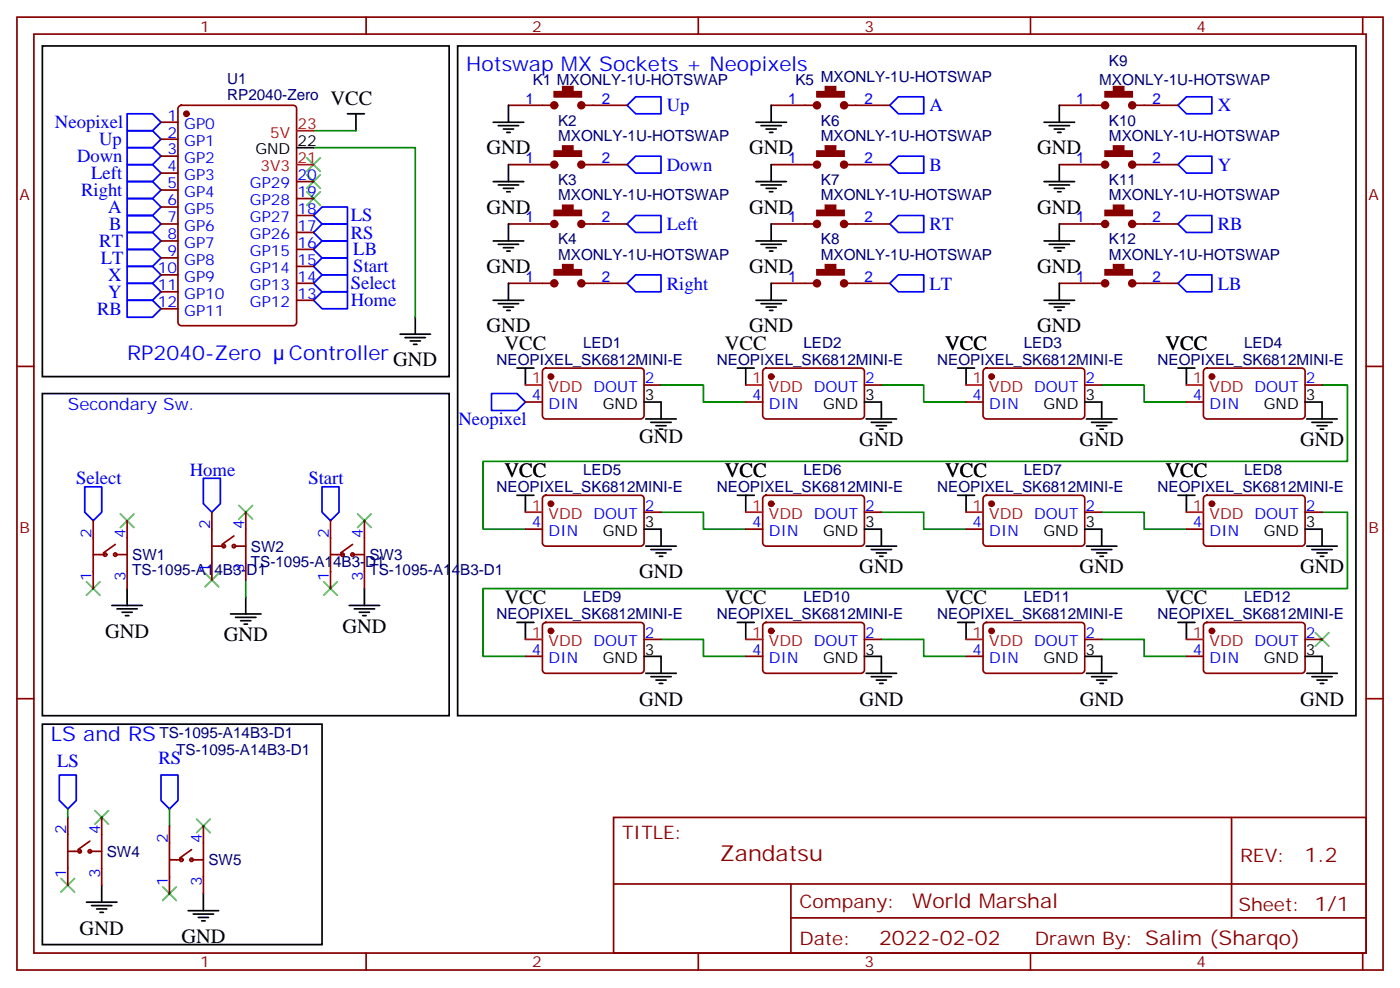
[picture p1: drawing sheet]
<svg xmlns="http://www.w3.org/2000/svg" width="291mm" height="206mm" viewBox="0 0 291 206" stroke-linecap="round" stroke-linejoin="round" font-family="sans-serif">
<g fill="none" stroke="#870000" stroke-width=".35">
<path d="M3.5 3.6h284.4v198.2h-284.4zM7.1 7.1h277.2v191.2h-277.2zM76.2 3.6v3.5M145.3 3.6v3.5M214.5 3.6v3.5M283.6 3.6v3.5M33.5 25.4h3.5M33.5 29h3.5M33.5 32.5h3.5M33.5 36h3.5M33.5 39.5h3.5M37.3 22.1l.4-.2h23.3a.71 .71 0 0 1 .7 .7v44.5a.76 .76 0 0 1-.7 .7h-23.3a.76 .76 0 0 1-.7-.7v-44.5z"/>
<path d="M61.7 37.8h3.6M105.8 21.9h9.6M105.8 34.3h9.6M121 21.9h9.5M121 34.3h9.5M160.5 21.9h9.5M160.5 34.3h9.5M175.7 21.9h9.5M175.7 34.3h9.5M220.5 21.9h9.5M220.5 34.3h9.5M235.7 21.9h9.5"/>
<path d="M235.7 34.3h9.5M33.5 46.6h3.5M33.5 43.1h3.5M33.5 50.1h3.5M33.5 53.7h3.5M33.5 57.2h3.5M61.7 58.9h3.6M61.7 55.4h3.6M61.7 51.9h3.6M61.7 48.4h3.6M61.7 44.8h3.6M61.7 41.3h3.6"/>
<path d="M105.8 46.6h9.6M105.8 58.9h9.6M121 46.6h9.5M121 58.9h9.5M160.5 46.6h9.5M160.5 58.9h9.5M175.7 46.6h9.5M175.7 58.9h9.5M220.5 46.6h9.5M220.5 58.9h9.5M235.7 46.6h9.5M235.7 58.9h9.5"/>
<path d="M3.5 76.2h3.6M33.5 60.7h3.5M33.5 64.2h3.5M61.7 62.5h3.6M113.1 76.8l.5-.2h19.7a.71 .71 0 0 1 .8 .7v9.2a.76 .76 0 0 1-.8 .7h-19.7a.76 .76 0 0 1-.7-.7v-9.2zM159 76.8l.5-.2h19.7a.71 .71 0 0 1 .7 .7v9.2a.76 .76 0 0 1-.7 .7h-19.7a.76 .76 0 0 1-.8-.7v-9.2zM204.8 76.8l.5-.2h19.8a.71 .71 0 0 1 .7 .7v9.2a.76 .76 0 0 1-.7 .7h-19.8a.76 .76 0 0 1-.7-.7v-9.2zM250.7 76.8l.5-.2h19.7a.71 .71 0 0 1 .7 .7v9.2a.76 .76 0 0 1-.7 .7h-19.7a.76 .76 0 0 1-.7-.7v-9.2zM284.3 76.2h3.6M109.4 83.6h3.5M134.1 80.1h3.5M155.2 83.6h3.5"/>
<path d="M179.9 80.1h3.5M201.1 83.6h3.5M225.8 80.1h3.5M246.9 83.6h3.6M271.6 80.1h3.6M19.4 108.3v14.1M19.4 115.4h2.5M24 115.4h2.5M24 113.3l-2.5 1.7M26.5 108.3v14.1M44.1 106.6v14.1M44.1 113.6h2.5"/>
<path d="M48.7 113.6h2.5M48.7 111.5l-2.5 1.8M51.2 106.6v14.1M68.8 115.4h2.5M68.8 108.3v14.1M73.4 115.4h2.4M73.4 113.3l-2.5 1.7M75.8 108.3v14.1M109.4 110.1h3.5M113.1 103.3l.5-.3h19.7a.71 .71 0 0 1 .8 .8v9.1a.76 .76 0 0 1-.8 .7h-19.7a.76 .76 0 0 1-.7-.7v-9.1zM134.1 106.6h3.5M155.2 110.1h3.5"/>
<path d="M159 103.3l.5-.3h19.7a.71 .71 0 0 1 .7 .8v9.1a.76 .76 0 0 1-.7 .7h-19.7a.76 .76 0 0 1-.8-.7v-9.1zM179.9 106.6h3.5M201.1 110.1h3.5M204.8 103.3l.5-.3h19.8a.71 .71 0 0 1 .7 .8v9.1a.76 .76 0 0 1-.7 .7h-19.8a.76 .76 0 0 1-.7-.7v-9.1zM225.8 106.6h3.5M246.9 110.1h3.6M250.7 103.3l.5-.3h19.7a.71 .71 0 0 1 .7 .8v9.1a.76 .76 0 0 1-.7 .7h-19.7a.76 .76 0 0 1-.7-.7v-9.1zM271.6 106.6h3.6M109.4 136.6h3.5M113.1 129.7l.5-.2h19.7a.71 .71 0 0 1 .8 .7v9.2a.76 .76 0 0 1-.8 .7h-19.7a.76 .76 0 0 1-.7-.7v-9.2zM134.1 133h3.5M155.2 136.6h3.5"/>
<path d="M159 129.7l.5-.2h19.7a.71 .71 0 0 1 .7 .7v9.2a.76 .76 0 0 1-.7 .7h-19.7a.76 .76 0 0 1-.8-.7v-9.2zM179.9 133h3.5M201.1 136.6h3.5M204.8 129.7l.5-.2h19.8a.71 .71 0 0 1 .7 .7v9.2a.76 .76 0 0 1-.7 .7h-19.8a.76 .76 0 0 1-.7-.7v-9.2zM225.8 133h3.5M246.9 136.6h3.6M250.7 129.7l.5-.2h19.7a.71 .71 0 0 1 .7 .7v9.2a.76 .76 0 0 1-.7 .7h-19.7a.76 .76 0 0 1-.7-.7v-9.2zM271.6 133h3.6M3.5 145.4h3.6M284.3 145.4h3.6M14.1 170.1v14.1M14.1 177.1h2.5"/>
<path d="M18.7 177.1h2.5M18.7 175l-2.5 1.8M21.2 170.1v14.1M35.3 171.8v14.1M35.3 178.9h2.4M39.9 178.9h2.4M39.9 176.8l-2.5 1.7M42.3 171.8v14.1M127.7 170.1h156.6v28.2h-156.6zM256.3 170.1v20.9M76.2 198.3v3.5M127.7 183.9h156.5"/>
<path d="M145.3 198.3v3.5M164.6 191h119.6M164.6 183.9v14.1M214.5 198.3v3.5M283.6 198.3v3.5"/>
<circle cx="21.9" cy="115.4" r=".35"/>
<circle cx="24" cy="115.4" r=".35"/>
<circle cx="46.6" cy="113.6" r=".35"/>
<circle cx="48.7" cy="113.6" r=".35"/>
<circle cx="71.3" cy="115.4" r=".35"/>
<circle cx="73.4" cy="115.4" r=".35"/>
<circle cx="16.6" cy="177.1" r=".35"/>
<circle cx="18.7" cy="177.1" r=".35"/>
<circle cx="37.7" cy="178.9" r=".35"/>
<circle cx="39.9" cy="178.9" r=".35"/>
</g>
<g fill="none" stroke="#000" stroke-width=".35">
<path d="M8.8 9.6h84.7v68.8h-84.7zM95.2 9.6h187v139.3h-187zM61.7 30.7h3.6M72.3 23.7h3.5M74.1 23.7v3.5M102.7 25.4h6.3M102.7 37.8h6.3M103.7 26.1h4.2M103.7 38.5h4.2M104.8 26.8h2.1M104.8 39.2h2.1M105.5 27.6h.7"/>
<path d="M105.5 39.9h.7M105.8 21.9v3.5M105.8 34.3v3.5M157.3 25.4h6.4M157.3 37.8h6.4M158.4 26.1h4.2M158.4 38.5h4.2M159.5 26.8h2.1M159.5 39.2h2.1M160.2 27.6h.7M160.2 39.9h.7M160.5 21.9v3.5"/>
<path d="M160.5 34.3v3.5M217.3 25.4h6.4M217.3 37.8h6.4M218.4 26.1h4.2M218.4 38.5h4.2M219.4 26.8h2.1M219.4 39.2h2.1M220.1 27.6h.7M220.1 39.9h.7M220.5 21.9v3.5M220.5 34.3v3.5M102.7 50.1h6.3"/>
<path d="M103.7 50.8h4.2M104.8 51.5h2.1M105.5 52.2h.7M105.8 46.6v3.5M105.8 58.9v3.6M157.3 50.1h6.4M158.4 50.8h4.2M159.5 51.5h2.1M160.2 52.2h.7M160.5 46.6v3.5M160.5 58.9v3.6M217.3 50.1h6.4"/>
<path d="M218.4 50.8h4.2M219.4 51.5h2.1M220.1 52.2h.7M220.5 46.6v3.5M220.5 58.9v3.6M83.3 69.5h6.3M84.3 70.2h4.2M85.4 70.9h2.1M86.1 71.6h.7M86.4 66v3.5M102.7 62.5h6.3M103.7 63.2h4.2"/>
<path d="M104.8 63.9h2.1M105.5 64.6h.7M107.6 76.6h3.5M109.4 76.6v3.5M153.5 76.6h3.5M155.2 76.6v3.5M157.3 62.5h6.4M158.4 63.2h4.2M159.5 63.9h2.1M160.2 64.6h.7M199.3 76.6h3.5M201.1 76.6v3.5"/>
<path d="M217.3 62.5h6.4M218.4 63.2h4.2M219.4 63.9h2.1M220.1 64.6h.7M245.2 76.6h3.5M246.9 76.6v3.5M8.8 81.9h84.7v67h-84.7zM134.1 83.6h3.5v3.6M134.4 87.2h6.4M135.5 87.9h4.2M136.5 88.6h2.1M137.2 89.3h.7"/>
<path d="M179.9 83.6h3.5v3.6M180.3 87.2h6.3M181.3 87.9h4.3M182.4 88.6h2.1M183.1 89.3h.7M225.8 83.6h3.5v3.6M226.1 87.2h6.4M227.2 87.9h4.2M228.2 88.6h2.2M229 89.3h.7M271.6 83.6h3.6v3.6M272 87.2h6.3"/>
<path d="M273 87.9h4.3M274.1 88.6h2.1M274.8 89.3h.7M107.6 103h3.5M109.4 103v3.6M134.1 110.1h3.5v3.5M134.4 113.6h6.4M135.5 114.3h4.2M136.5 115h2.1M137.2 115.7h.7M153.5 103h3.5M155.2 103v3.6"/>
<path d="M179.9 110.1h3.5v3.5M180.3 113.6h6.3M181.3 114.3h4.3M182.4 115h2.1M183.1 115.7h.7M199.3 103h3.5M201.1 103v3.6M225.8 110.1h3.5v3.5M226.1 113.6h6.4M227.2 114.3h4.2M228.2 115h2.2M229 115.7h.7"/>
<path d="M245.2 103h3.5M246.9 103v3.6M271.6 110.1h3.6v3.5M272 113.6h6.3M273 114.3h4.3M274.1 115h2.1M274.8 115.7h.7M23.3 126h6.3M24.3 126.7h4.3M25.4 127.4h2.1M26.1 128.1h.7M26.5 122.4v3.6"/>
<path d="M48 127.7h6.3M49 128.4h4.3M50.1 129.2h2.1M50.8 129.9h.7M51.2 124.2v3.5M72.7 126h6.3M73.7 126.7h4.3M74.8 127.4h2.1M75.5 128.1h.7M75.8 122.4v3.6M107.6 129.5h3.5M109.4 129.5v3.5"/>
<path d="M134.1 136.6h3.5v3.5M153.5 129.5h3.5M155.2 129.5v3.5M179.9 136.6h3.5v3.5M199.3 129.5h3.5M201.1 129.5v3.5M225.8 136.6h3.5v3.5M245.2 129.5h3.5M246.9 129.5v3.5M271.6 136.6h3.6v3.5M8.8 150.7h58.2v45.8h-58.2zM134.4 140.1h6.4"/>
<path d="M135.5 140.8h4.2M136.5 141.5h2.1M137.2 142.2h.7M180.3 140.1h6.3M181.3 140.8h4.3M182.4 141.5h2.1M183.1 142.2h.7M226.1 140.1h6.4M227.2 140.8h4.2M228.2 141.5h2.2M229 142.2h.7M272 140.1h6.3"/>
<path d="M273 140.8h4.3M274.1 141.5h2.1M274.8 142.2h.7M18 187.7h6.3M19 188.4h4.3M20.1 189.1h2.1M20.8 189.8h.7M21.2 184.2v3.5M39.2 189.5h6.3M40.2 190.2h4.2M41.3 190.9h2.1M42 191.6h.7"/>
<path d="M42.3 185.9v3.6"/>
</g>
<g fill="none" stroke="#00f" stroke-width=".35">
<path d="M26.5 27.2h5.2l1.8 1.8-1.8 1.7h-5.2zM26.5 30.7h5.2l1.8 1.8-1.8 1.8h-5.2zM26.5 34.3h5.2l1.8 1.7-1.8 1.8h-5.2zM26.5 37.8h5.2l1.8 1.7-1.8 1.8h-5.2zM26.5 23.7h5.2l1.8 1.7-1.8 1.8h-5.2zM130.5 21.9l1.8-1.8h5.3v3.6h-5.3zM130.5 34.3l1.8-1.8h5.3v3.5h-5.3zM185.2 21.9l1.8-1.8h5.3v3.6h-5.3zM185.2 34.3l1.8-1.8h5.3v3.5h-5.3zM245.2 21.9l1.7-1.8h5.3v3.6h-5.3zM245.2 34.3l1.7-1.8h5.3v3.5h-5.3zM26.5 41.3h5.2l1.8 1.8-1.8 1.7h-5.2z"/>
<path d="M26.5 44.8h5.2l1.8 1.8-1.8 1.8h-5.2zM26.5 48.4h5.2l1.8 1.7-1.8 1.8h-5.2zM26.5 51.9h5.2l1.8 1.8-1.8 1.7h-5.2zM26.5 55.4h5.2l1.8 1.8-1.8 1.7h-5.2zM26.5 58.9h5.2l1.8 1.8-1.8 1.8h-5.2zM65.3 51.9l1.7-1.8h5.3v3.6h-5.3zM65.3 55.4l1.7-1.7h5.3v3.5h-5.3zM65.3 48.4l1.7-1.8h5.3v3.5h-5.3zM65.3 44.8l1.7-1.7h5.3v3.5h-5.3zM67 57.2h5.3v3.5h-5.3l-1.7-1.8zM130.5 46.6l1.8-1.8h5.3v3.6h-5.3zM132.3 57.2h5.3v3.5h-5.3l-1.8-1.8z"/>
<path d="M185.2 46.6l1.8-1.8h5.3v3.6h-5.3zM187 57.2h5.3v3.5h-5.3l-1.8-1.8zM245.2 46.6l1.7-1.8h5.3v3.6h-5.3zM245.2 58.9l1.7-1.7h5.3v3.5h-5.3zM26.5 62.5h5.2l1.8 1.7-1.8 1.8h-5.2zM65.3 62.5l1.7-1.8h5.3v3.5h-5.3zM42.3 99.5h3.6v5.3l-1.8 1.8-1.8-1.8zM102.3 81.9h5.3l1.8 1.7-1.8 1.8h-5.3zM17.6 101.3h3.6v5.3l-1.8 1.7-1.8-1.7zM67 101.3h3.6v5.3l-1.8 1.7-1.8-1.7zM12.3 161.3h3.6v5.2l-1.8 1.8-1.8-1.8zM33.5 161.3h3.5v5.2l-1.7 1.8-1.8-1.8z"/>
</g>
<g fill="#870000" stroke="#870000" stroke-width=".35">
<path d="M115.4 19.1h5.6v1h-5.6z"/>
<path d="M117.1 18h2.1v1.1h-2.1z"/>
<path d="M115.4 31.4h5.6v1.1h-5.6z"/>
<path d="M117.1 30.4h2.1v1h-2.1z"/>
<path d="M115.4 43.8h5.6v1h-5.6z"/>
<path d="M117.1 42.7h2.1v1.1h-2.1z"/>
<path d="M115.4 56.1h5.6v1.1h-5.6z"/>
<path d="M117.1 55.1h2.1v1h-2.1z"/>
<path d="M170 19.1h5.7v1h-5.7z"/>
<path d="M171.8 18h2.1v1.1h-2.1z"/>
<path d="M170 31.4h5.7v1.1h-5.7z"/>
<path d="M171.8 30.4h2.1v1h-2.1z"/>
<path d="M170 43.8h5.7v1h-5.7z"/>
<path d="M171.8 42.7h2.1v1.1h-2.1z"/>
<path d="M170 56.1h5.7v1.1h-5.7z"/>
<path d="M171.8 55.1h2.1v1h-2.1z"/>
<path d="M230 19.1h5.7v1h-5.7z"/>
<path d="M231.8 18h2.1v1.1h-2.1z"/>
<path d="M230 31.4h5.7v1.1h-5.7z"/>
<path d="M231.8 30.4h2.1v1h-2.1z"/>
<path d="M230 43.8h5.7v1h-5.7z"/>
<path d="M231.8 42.7h2.1v1.1h-2.1z"/>
<path d="M230 56.1h5.7v1.1h-5.7z"/>
<path d="M231.8 55.1h2.1v1h-2.1z"/>
<circle cx="115.4" cy="21.9" r=".71"/>
<circle cx="121" cy="21.9" r=".71"/>
<circle cx="115.4" cy="34.3" r=".71"/>
<circle cx="121" cy="34.3" r=".71"/>
<circle cx="115.4" cy="46.6" r=".71"/>
<circle cx="121" cy="46.6" r=".71"/>
<circle cx="115.4" cy="58.9" r=".71"/>
<circle cx="121" cy="58.9" r=".71"/>
<circle cx="170" cy="21.9" r=".71"/>
<circle cx="175.7" cy="21.9" r=".71"/>
<circle cx="170" cy="34.3" r=".71"/>
<circle cx="175.7" cy="34.3" r=".71"/>
<circle cx="170" cy="46.6" r=".71"/>
<circle cx="175.7" cy="46.6" r=".71"/>
<circle cx="170" cy="58.9" r=".71"/>
<circle cx="175.7" cy="58.9" r=".71"/>
<circle cx="230" cy="21.9" r=".71"/>
<circle cx="235.7" cy="21.9" r=".71"/>
<circle cx="230" cy="34.3" r=".71"/>
<circle cx="235.7" cy="34.3" r=".71"/>
<circle cx="230" cy="46.6" r=".71"/>
<circle cx="235.7" cy="46.6" r=".71"/>
<circle cx="230" cy="58.9" r=".71"/>
<circle cx="235.7" cy="58.9" r=".71"/>
<circle cx="114.7" cy="78.4" r=".53"/>
<circle cx="160.5" cy="78.4" r=".53"/>
<circle cx="206.4" cy="78.4" r=".53"/>
<circle cx="252.2" cy="78.4" r=".53"/>
<circle cx="114.7" cy="104.8" r=".53"/>
<circle cx="160.5" cy="104.8" r=".53"/>
<circle cx="206.4" cy="104.8" r=".53"/>
<circle cx="252.2" cy="104.8" r=".53"/>
<circle cx="114.7" cy="131.3" r=".53"/>
<circle cx="160.5" cy="131.3" r=".53"/>
<circle cx="206.4" cy="131.3" r=".53"/>
<circle cx="252.2" cy="131.3" r=".53"/>
<circle cx="38.8" cy="23.7" r=".53"/>
</g>
<g fill="none" stroke="#3c3" stroke-width=".35">
<path d="M63.9 32.8l2.8 2.9M63.9 36.4l2.8 2.8M63.9 39.9l2.8 2.8M66.7 32.8l-2.8 2.9M66.7 36.4l-2.8 2.8M66.7 39.9l-2.8 2.8M25 106.9l2.9 2.8M27.9 106.9l-2.9 2.8M42.7 119.3l2.8 2.8M45.5 119.3l-2.8 2.8M49.7 105.2l2.9 2.8M52.6 105.2l-2.9 2.8"/>
<path d="M74.4 106.9l2.9 2.8M77.3 106.9l-2.9 2.8M18 121l2.8 2.9M20.8 121l-2.8 2.9M67.4 121l2.8 2.9M70.2 121l-2.8 2.9M273.8 131.6l2.8 2.8M276.6 131.6l-2.8 2.8M19.8 168.7l2.8 2.8M22.6 168.7l-2.8 2.8M40.9 170.4l2.8 2.8M43.7 170.4l-2.8 2.8"/>
<path d="M12.7 182.8l2.8 2.8M15.5 182.8l-2.8 2.8M33.9 184.5l2.8 2.9M36.7 184.5l-2.8 2.9"/>
</g>
<g fill="none" stroke="#008700" stroke-width=".35">
<path d="M65.3 30.7h21.1v35.3M65.3 27.2h8.8M137.6 80.1h8.8v3.5h8.8M183.4 80.1h8.9v3.5h8.8M229.3 80.1h8.8v3.5h8.8M275.2 80.1h5.3v15.9h-180v14.1h8.9M137.6 106.6h8.8v3.5h8.8M183.4 106.6h8.9v3.5h8.8M229.3 106.6h8.8v3.5h8.8M275.2 106.6h5.3v15.8h-180v14.2h8.9M51.2 120.7v3.5M137.6 133h8.8v3.6h8.8"/>
<path d="M183.4 133h8.9v3.6h8.8M229.3 133h8.8v3.6h8.8M14.1 168.3v1.8M35.3 168.3v3.5"/>
</g>
<g fill="none" stroke="#f00" stroke-width=".35">
<path d="M61.7 34.3h3.6M61.7 27.2h3.6M109.4 80.1h3.5M155.2 80.1h3.5M201.1 80.1h3.5M246.9 80.1h3.6M109.4 106.6h3.5M155.2 106.6h3.5M201.1 106.6h3.5M246.9 106.6h3.6M109.4 133h3.5M155.2 133h3.5"/>
<path d="M201.1 133h3.5M246.9 133h3.6"/>
</g>
<text font-size="4.6" fill="#800" x="149.8" y="179.1">Zandatsu</text>
<g font-size="4.2" fill="#00f">
<text x="97" y="14.9">Hotswap MX Sockets + Neopixels</text>
<text x="26.5" y="74.8">RP2040-Zero</text>
<text x="60.1" y="74.8">Controller</text>
<text x="10.6" y="154.2">LS and RS</text>
</g>
<g font-size="4.2">
<text x="68.8" y="21.9">VCC</text>
<text x="101.2" y="32.1">GND</text>
<text x="155.9" y="32.1">GND</text>
<text x="215.9" y="32.1">GND</text>
<text x="101.2" y="44.5">GND</text>
<text x="155.9" y="44.5">GND</text>
<text x="215.9" y="44.5">GND</text>
<text x="101.2" y="56.8">GND</text>
<text x="155.9" y="56.8">GND</text>
<text x="215.9" y="56.8">GND</text>
<text x="101.2" y="69.2">GND</text>
<text x="155.9" y="69.2">GND</text>
<text x="215.9" y="69.2">GND</text>
<text x="81.8" y="76.2">GND</text>
<text x="105" y="72.7">VCC</text>
<text x="150.9" y="72.7">VCC</text>
<text x="196.7" y="72.7">VCC</text>
<text x="242.6" y="72.7">VCC</text>
<text x="133" y="92.1">GND</text>
<text x="178.9" y="92.8">GND</text>
<text x="224.7" y="92.8">GND</text>
<text x="270.6" y="92.8">GND</text>
<text x="105" y="99.2">VCC</text>
<text x="150.9" y="99.2">VCC</text>
<text x="196.7" y="99.2">VCC</text>
<text x="242.6" y="99.2">VCC</text>
<text x="178.9" y="119.3">GND</text>
<text x="224.7" y="119.3">GND</text>
<text x="270.6" y="119.3">GND</text>
<text x="105" y="125.6">VCC</text>
<text x="133" y="120.4">GND</text>
<text x="150.9" y="125.6">VCC</text>
<text x="196.7" y="125.6">VCC</text>
<text x="242.6" y="125.6">VCC</text>
<text x="71.3" y="131.6">GND</text>
<text x="21.9" y="132.7">GND</text>
<text x="46.6" y="133.4">GND</text>
<text x="133" y="146.8">GND</text>
<text x="178.9" y="146.8">GND</text>
<text x="224.7" y="146.8">GND</text>
<text x="270.6" y="146.8">GND</text>
<text x="16.6" y="194.4">GND</text>
<text x="37.7" y="196.2">GND</text>
</g>
<g font-size="4.2" fill="#800">
<text x="271.5" y="179.3">1.2</text>
<text x="189.9" y="188.9">World Marshal</text>
<text x="183" y="196.7">2022-02-02</text>
</g>
<g font-size="3.9" fill="#00f">
<text x="138.8" y="23.1">Up</text>
<text x="193.5" y="23.2">A</text>
<text x="253.5" y="23.2">X</text>
<text x="11.4" y="26.7">Neopixel</text>
<text x="16" y="33.7">Down</text>
<text x="20.6" y="30.2">Up</text>
<text x="138.8" y="35.5">Down</text>
<text x="193.5" y="35.5">B</text>
<text x="253.5" y="35.5">Y</text>
<text x="16.9" y="40.8">Right</text>
<text x="19" y="37.3">Left</text>
<text x="22.5" y="44.3">A</text>
<text x="22.7" y="47.8">B</text>
<text x="73" y="46">LS</text>
<text x="138.8" y="47.9">Left</text>
<text x="193.5" y="47.9">RT</text>
<text x="253.4" y="47.9">RB</text>
<text x="20.7" y="51.4">RT</text>
<text x="73" y="49.7">RS</text>
<text x="73.5" y="53.1">LB</text>
<text x="21" y="54.9">LT</text>
<text x="22.5" y="58.4">X</text>
<text x="73.5" y="56.7">Start</text>
<text x="20.2" y="65.5">RB</text>
<text x="22.5" y="61.9">Y</text>
<text x="73" y="60.2">Select</text>
<text x="73" y="63.7">Home</text>
<text x="138.8" y="60.2">Right</text>
<text x="193.5" y="60.2">LT</text>
<text x="253.5" y="60.2">LB</text>
<text x="95.4" y="88.4">Neopixel</text>
<text x="15.9" y="100.8">Select</text>
<text x="39.5" y="99">Home</text>
<text x="64.2" y="100.8">Start</text>
<text x="11.9" y="159.6">LS</text>
<text x="33" y="159">RS</text>
</g>
<g font-size="3.9" fill="#800">
<text x="129.5" y="174.7">TITLE:</text>
<text x="258.1" y="179.3">REV:</text>
<text x="166.4" y="188.9">Company:</text>
<text x="257.7" y="189.5">Sheet: 1/1</text>
<text x="166.4" y="196.5">Date:</text>
<text x="215.4" y="196.6">Drawn By: Salim (Sharqo)</text>
</g>
<text font-size="3.5" fill="#00f" x="14.1" y="85.4">Secondary Sw.</text>
<g font-size="3.2" fill="#800">
<text x="41.6" y="6.6">1</text>
<text x="110.8" y="6.6">2</text>
<text x="179.9" y="6.6">3</text>
<text x="249.1" y="6.6">4</text>
<text x="4.1" y="41.7">A</text>
<text x="284.9" y="41.7">A</text>
<text x="4.1" y="110.8">B</text>
<text x="284.9" y="110.8">B</text>
<text x="41.6" y="201.3">1</text>
<text x="110.8" y="201.3">2</text>
<text x="179.9" y="201.3">3</text>
<text x="249.1" y="201.3">4</text>
</g>
<g font-size="3.2" fill="#000080">
<text x="47.3" y="17.6">U1</text>
<text x="110.9" y="17.8">K1 MXONLY-1U-HOTSWAP</text>
<text x="165.6" y="17.8">K5</text>
<text x="170.8" y="17">MXONLY-1U-HOTSWAP</text>
<text x="228.8" y="17.8">MXONLY-1U-HOTSWAP</text>
<text x="230.8" y="13.8">K9</text>
<text x="47.3" y="20.8">RP2040-Zero</text>
<text x="116.2" y="29.3">MXONLY-1U-HOTSWAP</text>
<text x="116.2" y="26.1">K2</text>
<text x="170.8" y="29.3">MXONLY-1U-HOTSWAP</text>
<text x="170.8" y="26.1">K6</text>
<text x="230.8" y="29.3">MXONLY-1U-HOTSWAP</text>
<text x="230.8" y="26.1">K10</text>
<text x="116.2" y="41.7">MXONLY-1U-HOTSWAP</text>
<text x="116.2" y="38.5">K3</text>
<text x="170.8" y="41.7">MXONLY-1U-HOTSWAP</text>
<text x="170.8" y="38.5">K7</text>
<text x="230.8" y="41.7">MXONLY-1U-HOTSWAP</text>
<text x="230.8" y="38.5">K11</text>
<text x="116.2" y="50.8">K4</text>
<text x="170.8" y="50.8">K8</text>
<text x="230.8" y="50.8">K12</text>
<text x="116.2" y="54">MXONLY-1U-HOTSWAP</text>
<text x="170.8" y="54">MXONLY-1U-HOTSWAP</text>
<text x="230.8" y="54">MXONLY-1U-HOTSWAP</text>
<text x="103.3" y="75.9">NEOPIXEL_SK6812MINI-E</text>
<text x="121.4" y="72.3">LED1</text>
<text x="149.2" y="75.9">NEOPIXEL_SK6812MINI-E</text>
<text x="167.2" y="72.3">LED2</text>
<text x="195.1" y="75.9">NEOPIXEL_SK6812MINI-E</text>
<text x="213.1" y="72.3">LED3</text>
<text x="240.9" y="75.9">NEOPIXEL_SK6812MINI-E</text>
<text x="259" y="72.3">LED4</text>
<text x="121.4" y="98.8">LED5</text>
<text x="167.2" y="98.8">LED6</text>
<text x="213.1" y="98.8">LED7</text>
<text x="259" y="98.8">LED8</text>
<text x="103.3" y="102.4">NEOPIXEL_SK6812MINI-E</text>
<text x="149.2" y="102.4">NEOPIXEL_SK6812MINI-E</text>
<text x="195.1" y="102.4">NEOPIXEL_SK6812MINI-E</text>
<text x="240.9" y="102.4">NEOPIXEL_SK6812MINI-E</text>
<text x="27.5" y="119.7">TS-1095-A14B3-D1</text>
<text x="27.5" y="116.5">SW1</text>
<text x="52.2" y="118">TS-1095-A14B3-D1</text>
<text x="52.2" y="114.8">SW2</text>
<text x="76.9" y="119.7">TS-1095-A14B3-D1</text>
<text x="76.9" y="116.5">SW3</text>
<text x="121.4" y="125.2">LED9</text>
<text x="167.2" y="125.2">LED10</text>
<text x="213.1" y="125.2">LED11</text>
<text x="259" y="125.2">LED12</text>
<text x="103.3" y="128.9">NEOPIXEL_SK6812MINI-E</text>
<text x="149.2" y="128.9">NEOPIXEL_SK6812MINI-E</text>
<text x="195.1" y="128.9">NEOPIXEL_SK6812MINI-E</text>
<text x="240.9" y="128.9">NEOPIXEL_SK6812MINI-E</text>
<text x="33.2" y="153.6">TS-1095-A14B3-D1</text>
<text x="36.7" y="157.1">TS-1095-A14B3-D1</text>
<text x="22.2" y="178.3">SW4</text>
<text x="43.4" y="180">SW5</text>
</g>
<g font-size="3.2" fill="#00f">
<text x="109.4" y="21.6">1</text>
<text x="125.2" y="21.6">2</text>
<text x="164" y="21.6">1</text>
<text x="179.9" y="21.6">2</text>
<text x="224" y="21.6">1</text>
<text x="239.9" y="21.6">2</text>
<text x="34.8" y="25.1">1</text>
<text x="34.8" y="28.6">2</text>
<text x="38.3" y="26.8">GP0</text>
<text x="34.8" y="32.1">3</text>
<text x="34.8" y="35.7">4</text>
<text x="38.3" y="30.4">GP1</text>
<text x="38.3" y="33.9">GP2</text>
<text x="109.4" y="33.9">1</text>
<text x="125.2" y="33.9">2</text>
<text x="164" y="33.9">1</text>
<text x="179.9" y="33.9">2</text>
<text x="224" y="33.9">1</text>
<text x="239.9" y="33.9">2</text>
<text x="34.8" y="39.2">5</text>
<text x="38.3" y="37.4">GP3</text>
<text x="38.3" y="41">GP4</text>
<text x="52" y="39.2">GP29</text>
<text x="61.9" y="41">19</text>
<text x="61.9" y="37.4">20</text>
<text x="34.8" y="42.7">6</text>
<text x="34.8" y="46.2">7</text>
<text x="38.3" y="44.5">GP5</text>
<text x="52" y="46.2">GP27</text>
<text x="52" y="42.7">GP28</text>
<text x="61.9" y="44.5">18</text>
<text x="109.4" y="46.2">1</text>
<text x="125.2" y="46.2">2</text>
<text x="164" y="46.2">1</text>
<text x="179.9" y="46.2">2</text>
<text x="224" y="46.2">1</text>
<text x="239.9" y="46.2">2</text>
<text x="34.8" y="49.8">8</text>
<text x="34.8" y="53.3">9</text>
<text x="38.3" y="48">GP6</text>
<text x="38.3" y="51.5">GP7</text>
<text x="52" y="53.3">GP15</text>
<text x="52" y="49.8">GP26</text>
<text x="61.9" y="51.5">16</text>
<text x="61.9" y="48">17</text>
<text x="32.8" y="56.8">10</text>
<text x="38.3" y="55.1">GP8</text>
<text x="38.3" y="58.6">GP9</text>
<text x="52" y="56.8">GP14</text>
<text x="61.9" y="58.6">14</text>
<text x="61.9" y="55.1">15</text>
<text x="109.4" y="58.6">1</text>
<text x="125.2" y="58.6">2</text>
<text x="164" y="58.6">1</text>
<text x="179.9" y="58.6">2</text>
<text x="224" y="58.6">1</text>
<text x="239.9" y="58.6">2</text>
<text x="32.8" y="60.4">11</text>
<text x="32.8" y="63.9">12</text>
<text x="38.3" y="62.1">GP10</text>
<text x="38.3" y="65.7">GP11</text>
<text x="52" y="63.9">GP12</text>
<text x="52" y="60.4">GP13</text>
<text x="61.9" y="62.1">13</text>
<text x="110.7" y="83.3">4</text>
<text x="123.5" y="81.5">DOUT</text>
<text x="134.2" y="79.8">2</text>
<text x="156.6" y="83.3">4</text>
<text x="169.4" y="81.5">DOUT</text>
<text x="180.1" y="79.8">2</text>
<text x="202.4" y="83.3">4</text>
<text x="215.3" y="81.5">DOUT</text>
<text x="226" y="79.8">2</text>
<text x="248.3" y="83.3">4</text>
<text x="261.1" y="81.5">DOUT</text>
<text x="271.8" y="79.8">2</text>
<text x="114.2" y="85.1">DIN</text>
<text x="160.1" y="85.1">DIN</text>
<text x="205.9" y="85.1">DIN</text>
<text x="251.8" y="85.1">DIN</text>
<text x="123.5" y="108">DOUT</text>
<text x="134.2" y="106.2">2</text>
<text x="169.4" y="108">DOUT</text>
<text x="180.1" y="106.2">2</text>
<text x="215.3" y="108">DOUT</text>
<text x="226" y="106.2">2</text>
<text x="261.1" y="108">DOUT</text>
<text x="271.8" y="106.2">2</text>
<text x="19" y="111.9" transform="rotate(-90 19 111.9)">2</text>
<text x="26.1" y="111.9" transform="rotate(-90 26.1 111.9)">4</text>
<text x="43.7" y="110.1" transform="rotate(-90 43.7 110.1)">2</text>
<text x="50.8" y="110.1" transform="rotate(-90 50.8 110.1)">4</text>
<text x="68.4" y="111.9" transform="rotate(-90 68.4 111.9)">2</text>
<text x="75.5" y="111.9" transform="rotate(-90 75.5 111.9)">4</text>
<text x="110.7" y="109.7">4</text>
<text x="114.2" y="111.5">DIN</text>
<text x="156.6" y="109.7">4</text>
<text x="160.1" y="111.5">DIN</text>
<text x="202.4" y="109.7">4</text>
<text x="205.9" y="111.5">DIN</text>
<text x="248.3" y="109.7">4</text>
<text x="251.8" y="111.5">DIN</text>
<text x="43.7" y="119.2" transform="rotate(-90 43.7 119.2)">1</text>
<text x="50.8" y="119.2" transform="rotate(-90 50.8 119.2)">3</text>
<text x="19" y="120.9" transform="rotate(-90 19 120.9)">1</text>
<text x="26.1" y="120.9" transform="rotate(-90 26.1 120.9)">3</text>
<text x="68.4" y="120.9" transform="rotate(-90 68.4 120.9)">1</text>
<text x="75.5" y="120.9" transform="rotate(-90 75.5 120.9)">3</text>
<text x="110.7" y="136.2">4</text>
<text x="114.2" y="138">DIN</text>
<text x="123.5" y="134.4">DOUT</text>
<text x="134.2" y="132.7">2</text>
<text x="156.6" y="136.2">4</text>
<text x="160.1" y="138">DIN</text>
<text x="169.4" y="134.4">DOUT</text>
<text x="180.1" y="132.7">2</text>
<text x="202.4" y="136.2">4</text>
<text x="205.9" y="138">DIN</text>
<text x="215.3" y="134.4">DOUT</text>
<text x="226" y="132.7">2</text>
<text x="248.3" y="136.2">4</text>
<text x="251.8" y="138">DIN</text>
<text x="261.1" y="134.4">DOUT</text>
<text x="271.8" y="132.7">2</text>
<text x="13.8" y="173.6" transform="rotate(-90 13.8 173.6)">2</text>
<text x="20.8" y="173.6" transform="rotate(-90 20.8 173.6)">4</text>
<text x="34.9" y="175.4" transform="rotate(-90 34.9 175.4)">2</text>
<text x="42" y="175.4" transform="rotate(-90 42 175.4)">4</text>
<text x="13.8" y="182.7" transform="rotate(-90 13.8 182.7)">1</text>
<text x="20.8" y="182.7" transform="rotate(-90 20.8 182.7)">3</text>
<text x="34.9" y="184.4" transform="rotate(-90 34.9 184.4)">1</text>
<text x="42" y="184.4" transform="rotate(-90 42 184.4)">3</text>
</g>
<g font-size="3.2" fill="#f00">
<text x="56.2" y="28.6">5V</text>
<text x="61.9" y="26.8">23</text>
<text x="54.2" y="35.7">3V3</text>
<text x="61.9" y="33.9">21</text>
<text x="110.7" y="79.8">1</text>
<text x="114.2" y="81.5">VDD</text>
<text x="156.6" y="79.8">1</text>
<text x="160.1" y="81.5">VDD</text>
<text x="202.4" y="79.8">1</text>
<text x="205.9" y="81.5">VDD</text>
<text x="248.3" y="79.8">1</text>
<text x="251.8" y="81.5">VDD</text>
<text x="110.7" y="106.2">1</text>
<text x="114.2" y="108">VDD</text>
<text x="156.6" y="106.2">1</text>
<text x="160.1" y="108">VDD</text>
<text x="202.4" y="106.2">1</text>
<text x="205.9" y="108">VDD</text>
<text x="248.3" y="106.2">1</text>
<text x="251.8" y="108">VDD</text>
<text x="110.7" y="132.7">1</text>
<text x="114.2" y="134.4">VDD</text>
<text x="156.6" y="132.7">1</text>
<text x="160.1" y="134.4">VDD</text>
<text x="202.4" y="132.7">1</text>
<text x="205.9" y="134.4">VDD</text>
<text x="248.3" y="132.7">1</text>
<text x="251.8" y="134.4">VDD</text>
</g>
<g font-size="3.2">
<text x="53.1" y="32.1">GND</text>
<text x="61.9" y="30.4">22</text>
<text x="134.2" y="83.3">3</text>
<text x="180.1" y="83.3">3</text>
<text x="226" y="83.3">3</text>
<text x="271.8" y="83.3">3</text>
<text x="125.5" y="85.1">GND</text>
<text x="171.3" y="85.1">GND</text>
<text x="217.2" y="85.1">GND</text>
<text x="263.1" y="85.1">GND</text>
<text x="125.5" y="111.5">GND</text>
<text x="134.2" y="109.7">3</text>
<text x="171.3" y="111.5">GND</text>
<text x="180.1" y="109.7">3</text>
<text x="217.2" y="111.5">GND</text>
<text x="226" y="109.7">3</text>
<text x="263.1" y="111.5">GND</text>
<text x="271.8" y="109.7">3</text>
<text x="125.5" y="138">GND</text>
<text x="134.2" y="136.2">3</text>
<text x="171.3" y="138">GND</text>
<text x="180.1" y="136.2">3</text>
<text x="217.2" y="138">GND</text>
<text x="226" y="136.2">3</text>
<text x="263.1" y="138">GND</text>
<text x="271.8" y="136.2">3</text>
</g>
</svg>
